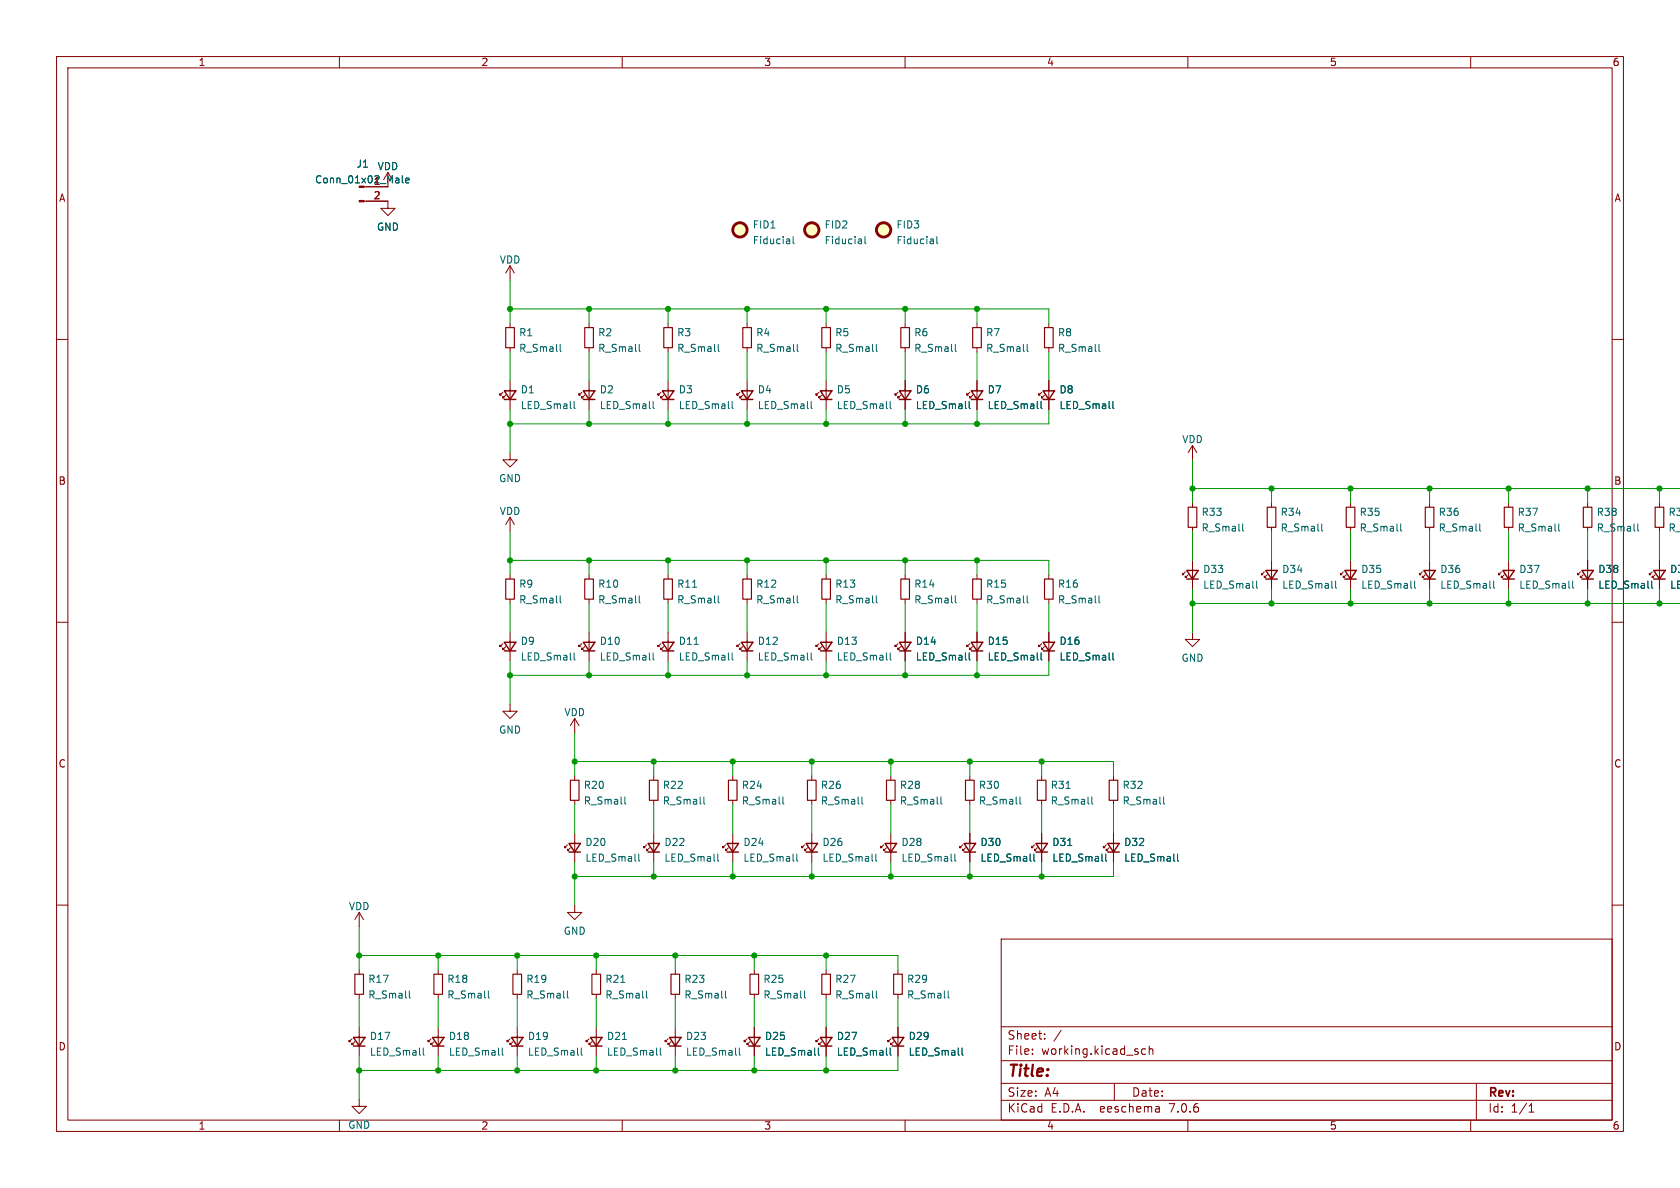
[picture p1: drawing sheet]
<svg xmlns="http://www.w3.org/2000/svg" width="297mm" height="210mm" viewBox="0 0 297 210" stroke-linecap="round" stroke-linejoin="round" font-family="sans-serif">
<g fill="none" stroke="#840000" stroke-width=".18">
<path d="M10 10h277v190h-277zM12 12h273v186h-273zM60 10v2M110 10v2M160 10v2M210 10v2M260 10v2M64.4 35.6h4.2v1.2h1.2l-1.2 1.3-1.3-1.3h1.3M68.6 30.5v2.5h-3.8M68.6 30.5l-.8 1.3M68.6 30.5l.7 1.3M10 60h2"/>
<path d="M90.2 47v2.5M90.2 57.2v.7M90.2 47l-.8 1.3M90.2 47l.7 1.3M104.1 57.2v.7M118.1 57.2v.7M132.1 57.2v.7M146 57.2v.7M160 57.2v.7M172.7 57.2v.7M185.4 57.2v.7M285 60h2"/>
<path d="M88.9 69.3l-.5 .6v-.3v.3h.2M89.4 69.9l-.5 .5v-.3v.3h.3M90.2 61.5v.7M90.2 67.3v5.1M102.9 69.3l-.5 .6v-.3v.3h.2M103.4 69.9l-.5 .5v-.3v.3h.2M104.1 61.5v.7M104.1 67.3v5.1M116.8 69.3l-.5 .6v-.3v.3h.3M117.3 69.9l-.5 .5v-.3v.3h.3M118.1 61.5v.7M118.1 67.3v5.1"/>
<path d="M130.8 69.3l-.5 .6v-.3v.3h.3M131.3 69.9l-.5 .5v-.3v.3h.3M132.1 61.5v.7M132.1 67.3v5.1M144.8 69.3l-.5 .6v-.3v.3h.2M145.3 69.9l-.5 .5v-.3v.3h.2M146 61.5v.7M146 67.3v5.1M158.7 69.3l-.5 .6v-.3v.3h.3M159.3 69.9l-.6 .5v-.3v.3h.3M160 61.5v.7M160 67.3v5.1"/>
<path d="M171.4 69.3l-.5 .6v-.3v.3h.3M172 69.9l-.6 .5v-.3v.3h.3M172.7 61.5v.7M172.7 67.3v5.1M184.1 69.3l-.5 .6v-.3v.3h.3M184.7 69.9l-.6 .5v-.3v.3h.3M185.4 61.5v.7M185.4 67.3v5.1M210.8 78.7l-.7 1.3M210.8 78.7v2.6M210.8 78.7l.8 1.3M90.2 80v1.3h1.2l-1.2 1.3-1.3-1.3h1.3"/>
<path d="M90.2 91.4l-.8 1.3M90.2 91.4v2.6M90.2 91.4l.7 1.3M210.8 88.9v.8M210.8 93.2v.8M210.8 99.1v5M224.8 88.9v.8M224.8 93.2v.8M224.8 99.1v5M238.8 88.9v.8M238.8 93.2v.8M238.8 99.1v5"/>
<path d="M252.7 88.9v.8M252.7 93.2v.8M252.7 99.1v5M266.7 88.9v.8M266.7 93.2v.8M266.7 99.1v5M280.7 88.9v.8M280.7 93.2v.8M280.7 99.1v5M293.4 88.9v.8M293.4 93.2v.8M293.4 99.1v5"/>
<path d="M10 110h2M88.9 113.8l-.5 .5v-.3v.3h.2M89.4 114.3l-.5 .5v-.2v.2h.3M90.2 101.6v.8M90.2 105.9v.8M90.2 111.8v5M102.9 113.8l-.5 .5v-.3v.3h.2M103.4 114.3l-.5 .5v-.2v.2h.2M104.1 101.6v.8M104.1 105.9v.8M104.1 111.8v5M116.8 113.8l-.5 .5v-.3v.3h.3"/>
<path d="M117.3 114.3l-.5 .5v-.2v.2h.3M118.1 101.6v.8M118.1 105.9v.8M118.1 111.8v5M130.8 113.8l-.5 .5v-.3v.3h.3M131.3 114.3l-.5 .5v-.2v.2h.3M132.1 101.6v.8M132.1 105.9v.8M132.1 111.8v5M144.8 113.8l-.5 .5v-.3v.3h.2M145.3 114.3l-.5 .5v-.2v.2h.2M146 101.6v.8"/>
<path d="M146 105.9v.8M146 111.8v5M158.7 113.8l-.5 .5v-.3v.3h.3M159.3 114.3l-.6 .5v-.2v.2h.3M160 101.6v.8M160 105.9v.8M160 111.8v5M171.4 113.8l-.5 .5v-.3v.3h.3M172 114.3l-.6 .5v-.2v.2h.3M172.7 101.6v.8M172.7 105.9v.8M172.7 111.8v5"/>
<path d="M184.1 113.8l-.5 .5v-.3v.3h.3M184.7 114.3l-.6 .5v-.2v.2h.3M185.4 101.6v.8M185.4 105.9v.8M185.4 111.8v5M209.5 101.1l-.5 .5v-.3v.3h.3M210.1 101.6l-.6 .5v-.2v.2h.3M210.8 111.8v1.2h1.3l-1.3 1.3-1.3-1.3h1.3M223.5 101.1l-.5 .5v-.3v.3h.3M224 101.6l-.5 .5v-.2v.2h.3M237.5 101.1l-.5 .5v-.3v.3h.2M238 101.6l-.5 .5v-.2v.2h.2"/>
<path d="M251.5 101.1l-.5 .5v-.3v.3h.2M252 101.6l-.5 .5v-.2v.2h.2M265.4 101.1l-.5 .5v-.3v.3h.3M265.9 101.6l-.5 .5v-.2v.2h.3M279.4 101.1l-.5 .5v-.3v.3h.2M279.9 101.6l-.5 .5v-.2v.2h.3M285 110h2M292.1 101.1l-.5 .5v-.3v.3h.2M292.6 101.6l-.5 .5v-.2v.2h.3M90.2 124.5v1.2h1.2l-1.2 1.3-1.3-1.3h1.3M101.6 127v2.5M101.6 137.2v.7"/>
<path d="M101.6 127l-.8 1.3M101.6 127l.8 1.3M115.6 137.2v.7M129.5 137.2v.7M143.5 137.2v.7M157.5 137.2v.7M171.4 137.2v.7M184.1 137.2v.7M196.8 137.2v.7M10 160h2M100.3 149.4l-.5 .5v-.3v.3h.3M100.8 149.9l-.5 .5v-.3v.3h.3"/>
<path d="M101.6 141.5v.7M101.6 147.3v5.1M114.3 149.4l-.5 .5v-.3v.3h.2M114.8 149.9l-.5 .5v-.3v.3h.3M115.6 141.5v.7M115.6 147.3v5.1M128.3 149.4l-.5 .5v-.3v.3h.2M128.8 149.9l-.5 .5v-.3v.3h.2M129.5 141.5v.7M129.5 147.3v5.1M142.2 149.4l-.5 .5v-.3v.3h.3M142.7 149.9l-.5 .5v-.3v.3h.3"/>
<path d="M143.5 141.5v.7M143.5 147.3v5.1M156.2 149.4l-.5 .5v-.3v.3h.3M156.7 149.9l-.5 .5v-.3v.3h.3M157.5 141.5v.7M157.5 147.3v5.1M170.2 149.4l-.5 .5v-.3v.3h.2M170.7 149.9l-.5 .5v-.3v.3h.2M171.4 141.5v.7M171.4 147.3v5.1M182.9 149.4l-.5 .5v-.3v.3h.2M183.4 149.9l-.5 .5v-.3v.3h.2"/>
<path d="M184.1 141.5v.7M184.1 147.3v5.1M195.6 149.4l-.5 .5v-.3v.3h.2M196.1 149.9l-.5 .5v-.3v.3h.2M196.8 141.5v.7M196.8 147.3v5.1M285 160h2M63.5 161.3l-.8 1.3M63.5 161.3v2.5M63.5 171.5v.7M63.5 175.8v.7M63.5 161.3l.8 1.3"/>
<path d="M77.5 171.5v.7M77.5 175.8v.7M91.4 171.5v.7M91.4 175.8v.7M101.6 160v1.3h1.3l-1.3 1.3-1.3-1.3h1.3M105.4 171.5v.7M105.4 175.8v.7M119.4 171.5v.7M119.4 175.8v.7M133.3 171.5v.7M133.3 175.8v.7M146 171.5v.7"/>
<path d="M146 175.8v.7M158.7 171.5v.7M158.7 175.8v.7M177 166h108v32h-108zM60 198v2M62.2 183.6l-.5 .6v-.3v.3h.3M62.7 184.2l-.5 .5v-.3v.3h.3M63.5 194.3v1.3h1.3l-1.3 1.3-1.3-1.3h1.3M63.5 181.6v5.1M76.2 183.6l-.5 .6v-.3v.3h.2M76.7 184.2l-.5 .5v-.3v.3h.3M77.5 181.6v5.1"/>
<path d="M90.2 183.6l-.5 .6v-.3v.3h.2M90.7 184.2l-.5 .5v-.3v.3h.2M91.4 181.6v5.1M104.1 183.6l-.5 .6v-.3v.3h.3M104.6 184.2l-.5 .5v-.3v.3h.3M105.4 181.6v5.1M110 198v2M118.1 183.6l-.5 .6v-.3v.3h.3M118.6 184.2l-.5 .5v-.3v.3h.3M119.4 181.6v5.1M132.1 183.6l-.5 .6v-.3v.3h.2M132.6 184.2l-.5 .5v-.3v.3h.2"/>
<path d="M133.3 181.6v5.1M144.8 183.6l-.5 .6v-.3v.3h.2M145.3 184.2l-.5 .5v-.3v.3h.2M146 181.6v5.1M157.5 183.6l-.5 .6v-.3v.3h.2M158 184.2l-.5 .5v-.3v.3h.2M158.7 181.6v5.1M160 198v2M177 194.5h108M177 191.5h108M177 187.5h108M177 181.5h108"/>
<path d="M182.5 186.3v.1M182.5 185.5v.1M184.7 183.6v.1M184.7 182.8v.1M187.6 182.1l-1.3 2M197 191.5v3M202.5 185.5l-.4-.1-.3 .3v.4l.2 .2h.5M203.2 185.5l.2-.1 .3 .1 .1 .9M203.2 184.9v1.5M204.9 195.7l.1 .9M205 196.5l-.2 .1M205 196h-.2"/>
<path d="M210 198v2M260 198v2M261 191.5v6.5M270.3 196.6h.9M270.3 195.5l.4-.4v1.5"/>
</g>
<g fill="none" stroke="#840000" stroke-width=".2">
<path d="M89.4 57.9h1.5v3.6h-1.5zM103.4 57.9h1.5v3.6h-1.5zM117.3 57.9h1.6v3.6h-1.6zM131.3 57.9h1.5v3.6h-1.5zM145.3 57.9h1.5v3.6h-1.5zM159.3 57.9h1.5v3.6h-1.5zM172 57.9h1.5v3.6h-1.5zM184.7 57.9h1.5v3.6h-1.5zM210.1 89.7h1.5v3.5h-1.5zM224 89.7h1.6v3.5h-1.6zM238 89.7h1.5v3.5h-1.5zM252 89.7h1.5v3.5h-1.5z"/>
<path d="M265.9 89.7h1.6v3.5h-1.6zM279.9 89.7h1.5v3.5h-1.5zM292.6 89.7h1.5v3.5h-1.5zM89.4 102.4h1.5v3.5h-1.5zM103.4 102.4h1.5v3.5h-1.5zM117.3 102.4h1.6v3.5h-1.6zM131.3 102.4h1.5v3.5h-1.5zM145.3 102.4h1.5v3.5h-1.5zM159.3 102.4h1.5v3.5h-1.5zM172 102.4h1.5v3.5h-1.5zM184.7 102.4h1.5v3.5h-1.5zM100.8 137.9h1.6v3.6h-1.6z"/>
<path d="M114.8 137.9h1.5v3.6h-1.5zM128.8 137.9h1.5v3.6h-1.5zM142.7 137.9h1.6v3.6h-1.6zM156.7 137.9h1.5v3.6h-1.5zM170.7 137.9h1.5v3.6h-1.5zM183.4 137.9h1.5v3.6h-1.5zM196.1 137.9h1.5v3.6h-1.5zM62.7 172.2h1.6v3.6h-1.6zM76.7 172.2h1.5v3.6h-1.5zM90.7 172.2h1.5v3.6h-1.5zM104.6 172.2h1.6v3.6h-1.6zM118.6 172.2h1.5v3.6h-1.5z"/>
<path d="M132.6 172.2h1.5v3.6h-1.5zM145.3 172.2h1.5v3.6h-1.5zM158 172.2h1.5v3.6h-1.5z"/>
</g>
<g fill="none" stroke="#006464" stroke-width=".18">
<path d="M71.1 31.1v1.1l.2 .1M71.7 31.9l.6-.1v-.3h-.4l-.2 .2 .1 .6h.5M139.6 42.3v.8M139.6 43l-.1 .1M139.6 42.5l-.1 .1M140.2 41.8v1.1l.2 .2M152.3 42.3v.8M152.3 43l-.1 .1M152.3 42.5l-.1 .1M152.9 41.8v1.1l.2 .2M165 42.3v.8M165 43l-.1 .1"/>
<path d="M165 42.5l-.1 .1M165.6 41.8v1.1l.2 .2M99 60.9v1.1l.2 .1M101.5 71v1.1l.2 .1M113 60.9v1.1l.2 .1M115.5 71v1.1l.1 .1M127 60.9v1.1l.2 .1M129.4 71v1.1l.2 .1M140.9 60.9v1.1l.2 .1M143.4 71v1.1l.2 .1M154.9 60.9v1.1l.2 .1M157.4 71v1.1l.2 .1"/>
<path d="M168.9 60.9v1.1l.2 .1M171.3 71v1.1l.2 .1M181.6 60.9v1.1l.2 .1M184 71v1.1l.2 .1M194.3 60.9v1.1l.2 .1M196.7 71v1.1l.2 .1M219.7 92.6v1.1l.2 .2M233.7 92.6v1.1l.1 .2M247.6 92.6v1.1l.2 .2M261.6 92.6v1.1l.2 .2M275.6 92.6v1.1l.1 .2M289.5 92.6v1.1l.2 .2"/>
<path d="M99 105.3v1.1l.2 .2M101.5 115.4v1.1l.2 .2M113 105.3v1.1l.2 .2M115.5 115.4v1.1l.1 .2M122.4 103.8h.8M122.7 113.9h.7M127 105.3v1.1l.2 .2M129.4 115.4v1.1l.2 .2M140.9 105.3v1.1l.2 .2M143.4 115.4v1.1l.2 .2M154.9 105.3v1.1l.2 .2M157.4 115.4v1.1l.2 .2"/>
<path d="M168.9 105.3v1.1l.2 .2M171.3 115.4v1.1l.2 .2M181.6 105.3v1.1l.2 .2M184 115.4v1.1l.2 .2M194.3 105.3v1.1l.2 .2M196.7 115.4v1.1l.2 .2M222.1 102.7v1.1l.2 .2M236.1 102.7v1.1l.2 .2M250.1 102.7v1.1l.2 .2M264.1 102.7v1.1l.1 .2M278 102.7v1.1l.2 .2M292 102.7v1.1l.2 .2"/>
<path d="M188.5 139.4h.7M110.5 140.9v1.1l.1 .1M112.9 151v1.1l.2 .1M124.4 140.9v1.1l.2 .1M126.9 151v1.1l.2 .1M138.4 140.9v1.1l.2 .1M140.9 151v1.1l.1 .1M152.4 140.9v1.1l.2 .1M154.8 151v1.1l.2 .1M166.3 140.9v1.1l.2 .1M168.8 151v1.1l.2 .1M180.3 140.9v1.1l.2 .1"/>
<path d="M182.8 151v1.1l.2 .1M188.8 149.5h.7M193 140.9v1.1l.2 .1M195.5 151v1.1l.2 .1M205.7 140.9v1.1l.2 .1M208.2 151v1.1l.2 .1M72.4 175.2v1.1l.1 .1M86.3 175.2v1.1l.2 .1M100.3 175.2v1.1l.2 .1M109.7 173.7h.8M114.3 175.2v1.1l.2 .1M128.2 175.2v1.1l.2 .1"/>
<path d="M142.2 175.2v1.1l.2 .1M154.9 175.2v1.1l.2 .1M167.6 175.2v1.1l.2 .1M74.8 185.3v1.1l.2 .1M88.8 185.3v1.1l.2 .1M102.8 185.3v1.1l.1 .1M110 183.8h.7M116.7 185.3v1.1l.2 .1M130.7 185.3v1.1l.2 .1M144.7 185.3v1.1l.2 .1M157.4 185.3v1.1l.2 .1M170.1 185.3v1.1l.2 .1"/>
</g>
<g fill="#ffffc2" stroke="#ffffc2" stroke-width=".18">
<circle cx="156.2" cy="40.6" r="1.27"/>
<circle cx="130.8" cy="40.6" r="1.27"/>
<circle cx="143.5" cy="40.6" r="1.27"/>
</g>
<g fill="none" stroke="#840000" stroke-width=".51">
<circle cx="130.8" cy="40.6" r="1.27"/>
<circle cx="143.5" cy="40.6" r="1.27"/>
<circle cx="156.2" cy="40.6" r="1.27"/>
</g>
<g fill="none" stroke="#840000" stroke-width=".25">
<path d="M89.2 69.1h2l-1 1.5zM89.2 70.6h2M103.1 69.1h2.1l-1.1 1.5zM103.1 70.6h2.1M117.1 69.1h2l-1 1.5zM117.1 70.6h2M131.1 69.1h2l-1 1.5zM131.1 70.6h2M145 69.1h2.1l-1.1 1.5zM145 70.6h2.1M159 69.1h2l-1 1.5zM159 70.6h2"/>
<path d="M171.7 69.1h2l-1 1.5zM171.7 70.6h2M184.4 69.1h2l-1 1.5zM184.4 70.6h2M89.2 113.5h2l-1 1.6zM89.2 115.1h2M103.1 113.5h2.1l-1.1 1.6zM103.1 115.1h2.1M117.1 113.5h2l-1 1.6zM117.1 115.1h2M131.1 113.5h2l-1 1.6zM131.1 115.1h2"/>
<path d="M145 113.5h2.1l-1.1 1.6zM145 115.1h2.1M159 113.5h2l-1 1.6zM159 115.1h2M171.7 113.5h2l-1 1.6zM171.7 115.1h2M184.4 113.5h2l-1 1.6zM184.4 115.1h2M209.8 100.8h2l-1 1.6zM209.8 102.4h2M223.8 100.8h2l-1 1.6zM223.8 102.4h2"/>
<path d="M237.7 100.8h2.1l-1 1.6zM237.7 102.4h2.1M251.7 100.8h2l-1 1.6zM251.7 102.4h2M265.7 100.8h2l-1 1.6zM265.7 102.4h2M279.7 100.8h2l-1 1.6zM279.7 102.4h2M292.4 100.8h2l-1 1.6zM292.4 102.4h2M100.6 149.1h2l-1 1.5zM100.6 150.6h2"/>
<path d="M114.6 149.1h2l-1 1.5zM114.6 150.6h2M128.5 149.1h2.1l-1.1 1.5zM128.5 150.6h2.1M142.5 149.1h2l-1 1.5zM142.5 150.6h2M156.5 149.1h2l-1 1.5zM156.5 150.6h2M170.4 149.1h2.1l-1.1 1.5zM170.4 150.6h2.1M183.1 149.1h2.1l-1.1 1.5zM183.1 150.6h2.1"/>
<path d="M195.8 149.1h2.1l-1.1 1.5zM195.8 150.6h2.1M62.5 183.4h2l-1 1.5zM62.5 184.9h2M76.5 183.4h2l-1 1.5zM76.5 184.9h2M90.4 183.4h2.1l-1.1 1.5zM90.4 184.9h2.1M104.4 183.4h2l-1 1.5zM104.4 184.9h2M118.4 183.4h2l-1 1.5zM118.4 184.9h2"/>
<path d="M132.3 183.4h2.1l-1.1 1.5zM132.3 184.9h2.1M145 183.4h2.1l-1.1 1.5zM145 184.9h2.1M157.7 183.4h2.1l-1.1 1.5zM157.7 184.9h2.1"/>
</g>
<path d="M63.5 35.4h.9v.3h-.9z" fill="#840000" stroke="#840000" stroke-width=".18"/>
<g fill="none" stroke="#009600" stroke-width=".18">
<path d="M90.2 49.5v7.7M90.2 54.6h95.2v2.6M104.1 54.6v2.6M118.1 54.6v2.6M132.1 54.6v2.6M146 54.6v2.6M160 54.6v2.6M172.7 54.6v2.6M90.2 62.2v5.1M90.2 72.4v7.6M104.1 62.2v5.1M104.1 72.4v2.5"/>
<path d="M118.1 62.2v5.1M118.1 72.4v2.5M132.1 62.2v5.1M132.1 72.4v2.5M146 62.2v5.1M146 72.4v2.5M160 62.2v5.1M160 72.4v2.5M172.7 62.2v5.1M172.7 72.4v2.5M185.4 72.4v2.5h-95.2M185.4 62.2v5.1"/>
<path d="M90.2 94v7.6M90.2 99.1h95.2v2.5M104.1 99.1v2.5M118.1 99.1v2.5M132.1 99.1v2.5M146 99.1v2.5M160 99.1v2.5M172.7 99.1v2.5M210.8 86.4h86.3M210.8 81.3v7.6M210.8 94v5.1M224.8 86.4v2.5"/>
<path d="M224.8 94v5.1M238.8 86.4v2.5M238.8 94v5.1M252.7 86.4v2.5M252.7 94v5.1M266.7 86.4v2.5M266.7 94v5.1M280.7 86.4v2.5M280.7 94v5.1M293.4 86.4v2.5M293.4 94v5.1M90.2 106.7v5.1"/>
<path d="M90.2 116.8v7.7M104.1 106.7v5.1M104.1 116.8v2.6M118.1 106.7v5.1M118.1 116.8v2.6M132.1 106.7v5.1M132.1 116.8v2.6M146 106.7v5.1M146 116.8v2.6M160 106.7v5.1M160 116.8v2.6M172.7 106.7v5.1"/>
<path d="M172.7 116.8v2.6M185.4 116.8v2.6h-95.2M185.4 106.7v5.1M210.8 106.7h86.3M210.8 104.1v7.7M224.8 104.1v2.6M238.8 104.1v2.6M252.7 104.1v2.6M266.7 104.1v2.6M280.7 104.1v2.6M293.4 104.1v2.6M101.6 129.5v7.7"/>
<path d="M101.6 134.6h95.2v2.6M115.6 134.6v2.6M129.5 134.6v2.6M143.5 134.6v2.6M157.5 134.6v2.6M171.4 134.6v2.6M184.1 134.6v2.6M101.6 142.2v5.1M101.6 152.4v7.6M115.6 142.2v5.1M115.6 152.4v2.5M129.5 142.2v5.1"/>
<path d="M129.5 152.4v2.5M143.5 142.2v5.1M143.5 152.4v2.5M157.5 142.2v5.1M157.5 152.4v2.5M171.4 142.2v5.1M171.4 152.4v2.5M184.1 142.2v5.1M184.1 152.4v2.5M196.8 152.4v2.5h-95.2M196.8 142.2v5.1M63.5 168.9h95.2v2.6"/>
<path d="M63.5 163.8v7.7M63.5 176.5v5.1M77.5 168.9v2.6M77.5 176.5v5.1M91.4 168.9v2.6M91.4 176.5v5.1M105.4 168.9v2.6M105.4 176.5v5.1M119.4 168.9v2.6M119.4 176.5v5.1M133.3 168.9v2.6M133.3 176.5v5.1"/>
<path d="M146 168.9v2.6M146 176.5v5.1M158.7 176.5v5.1M63.5 186.7v7.6M77.5 186.7v2.5M91.4 186.7v2.5M105.4 186.7v2.5M119.4 186.7v2.5M133.3 186.7v2.5M146 186.7v2.5M158.7 186.7v2.5h-95.2"/>
</g>
<g fill="#009600" stroke="#009600" stroke-width=".18">
<circle cx="90.2" cy="99.1" r=".46"/>
<circle cx="132.1" cy="54.6" r=".46"/>
<circle cx="132.1" cy="99.1" r=".46"/>
<circle cx="104.1" cy="99.1" r=".46"/>
<circle cx="91.4" cy="189.2" r=".46"/>
<circle cx="77.5" cy="189.2" r=".46"/>
<circle cx="63.5" cy="189.2" r=".46"/>
<circle cx="63.5" cy="168.9" r=".46"/>
<circle cx="91.4" cy="168.9" r=".46"/>
<circle cx="77.5" cy="168.9" r=".46"/>
<circle cx="101.6" cy="134.6" r=".46"/>
<circle cx="118.1" cy="119.4" r=".46"/>
<circle cx="118.1" cy="99.1" r=".46"/>
<circle cx="104.1" cy="119.4" r=".46"/>
<circle cx="90.2" cy="119.4" r=".46"/>
<circle cx="115.6" cy="154.9" r=".46"/>
<circle cx="129.5" cy="154.9" r=".46"/>
<circle cx="119.4" cy="168.9" r=".46"/>
<circle cx="133.3" cy="189.2" r=".46"/>
<circle cx="119.4" cy="189.2" r=".46"/>
<circle cx="105.4" cy="189.2" r=".46"/>
<circle cx="101.6" cy="154.9" r=".46"/>
<circle cx="105.4" cy="168.9" r=".46"/>
<circle cx="104.1" cy="54.6" r=".46"/>
<circle cx="90.2" cy="74.9" r=".46"/>
<circle cx="104.1" cy="74.9" r=".46"/>
<circle cx="90.2" cy="54.6" r=".46"/>
<circle cx="146" cy="168.9" r=".46"/>
<circle cx="133.3" cy="168.9" r=".46"/>
<circle cx="157.5" cy="154.9" r=".46"/>
<circle cx="143.5" cy="154.9" r=".46"/>
<circle cx="146" cy="189.2" r=".46"/>
<circle cx="129.5" cy="134.6" r=".46"/>
<circle cx="143.5" cy="134.6" r=".46"/>
<circle cx="115.6" cy="134.6" r=".46"/>
<circle cx="132.1" cy="119.4" r=".46"/>
<circle cx="146" cy="119.4" r=".46"/>
<circle cx="118.1" cy="54.6" r=".46"/>
<circle cx="132.1" cy="74.9" r=".46"/>
<circle cx="118.1" cy="74.9" r=".46"/>
<circle cx="146" cy="74.9" r=".46"/>
<circle cx="146" cy="99.1" r=".46"/>
<circle cx="172.7" cy="74.9" r=".46"/>
<circle cx="160" cy="99.1" r=".46"/>
<circle cx="146" cy="54.6" r=".46"/>
<circle cx="160" cy="54.6" r=".46"/>
<circle cx="172.7" cy="54.6" r=".46"/>
<circle cx="280.7" cy="86.4" r=".46"/>
<circle cx="266.7" cy="86.4" r=".46"/>
<circle cx="293.4" cy="86.4" r=".46"/>
<circle cx="293.4" cy="106.7" r=".46"/>
<circle cx="280.7" cy="106.7" r=".46"/>
<circle cx="266.7" cy="106.7" r=".46"/>
<circle cx="160" cy="74.9" r=".46"/>
<circle cx="172.7" cy="99.1" r=".46"/>
<circle cx="172.7" cy="119.4" r=".46"/>
<circle cx="160" cy="119.4" r=".46"/>
<circle cx="210.8" cy="86.4" r=".46"/>
<circle cx="238.8" cy="106.7" r=".46"/>
<circle cx="252.7" cy="106.7" r=".46"/>
<circle cx="224.8" cy="86.4" r=".46"/>
<circle cx="238.8" cy="86.4" r=".46"/>
<circle cx="210.8" cy="106.7" r=".46"/>
<circle cx="224.8" cy="106.7" r=".46"/>
<circle cx="252.7" cy="86.4" r=".46"/>
<circle cx="171.4" cy="154.9" r=".46"/>
<circle cx="157.5" cy="134.6" r=".46"/>
<circle cx="171.4" cy="134.6" r=".46"/>
<circle cx="184.1" cy="134.6" r=".46"/>
<circle cx="184.1" cy="154.9" r=".46"/>
</g>
<text font-size="2.8" fill="#840000" x="178" y="190.9">Title:</text>
<g font-size="2.1" fill="#840000">
<text x="178" y="184">Sheet:</text>
<text x="178" y="186.7">File:</text>
<text x="184.1" y="186.7">working.kicad_sch</text>
<text x="178" y="196.9">KiCad</text>
<text x="178" y="194.1">Size:</text>
<text x="184.7" y="194.1">A4</text>
<text x="185.7" y="196.9">E.D.A.</text>
<text x="194.6" y="196.9">eeschema</text>
<text x="200" y="194.1">Date:</text>
<text x="207" y="196.9">7.0.6</text>
<text x="263" y="194.3">Rev:</text>
<text x="263" y="196.9">Id:</text>
<text x="267.1" y="196.9">1/1</text>
</g>
<g font-size="1.8" fill="#840000">
<text x="35" y="11.9">1</text>
<text x="85" y="11.9">2</text>
<text x="135" y="11.9">3</text>
<text x="185" y="11.9">4</text>
<text x="235" y="11.9">5</text>
<text x="285" y="11.9">6</text>
<text x="10.3" y="35.9">A</text>
<text x="285.3" y="35.9">A</text>
<text x="10.3" y="85.9">B</text>
<text x="285.3" y="85.9">B</text>
<text x="10.3" y="135.9">C</text>
<text x="285.3" y="135.9">C</text>
<text x="10.3" y="185.9">D</text>
<text x="285.3" y="185.9">D</text>
<text x="35" y="199.9">1</text>
<text x="85" y="199.9">2</text>
<text x="135" y="199.9">3</text>
<text x="185" y="199.9">4</text>
<text x="235" y="199.9">5</text>
<text x="285" y="199.9">6</text>
</g>
<g font-size="1.8" fill="#006464">
<text x="62.9" y="29.8">J1</text>
<text x="55.6" y="32.6">Conn_01x02_Male</text>
<text x="66.7" y="30.3">VDD</text>
<text x="66.5" y="41">GND</text>
<text x="133" y="40.6">FID1</text>
<text x="145.7" y="40.6">FID2</text>
<text x="158.4" y="40.6">FID3</text>
<text x="88.3" y="46.8">VDD</text>
<text x="133" y="43.4">Fiducial</text>
<text x="145.7" y="43.4">Fiducial</text>
<text x="158.4" y="43.4">Fiducial</text>
<text x="91.7" y="59.6">R1</text>
<text x="105.6" y="59.6">R2</text>
<text x="119.6" y="59.6">R3</text>
<text x="133.6" y="59.6">R4</text>
<text x="147.6" y="59.6">R5</text>
<text x="161.5" y="59.6">R6</text>
<text x="174.2" y="59.6">R7</text>
<text x="186.9" y="59.6">R8</text>
<text x="91.7" y="62.4">R_Small</text>
<text x="105.6" y="62.4">R_Small</text>
<text x="119.6" y="62.4">R_Small</text>
<text x="133.6" y="62.4">R_Small</text>
<text x="147.6" y="62.4">R_Small</text>
<text x="161.5" y="62.4">R_Small</text>
<text x="174.2" y="62.4">R_Small</text>
<text x="186.9" y="62.4">R_Small</text>
<text x="92" y="69.7">D1</text>
<text x="105.9" y="69.7">D2</text>
<text x="119.9" y="69.7">D3</text>
<text x="133.9" y="69.7">D4</text>
<text x="147.8" y="69.7">D5</text>
<text x="161.8" y="69.7">D6</text>
<text x="174.5" y="69.7">D7</text>
<text x="187.2" y="69.7">D8</text>
<text x="92" y="72.5">LED_Small</text>
<text x="105.9" y="72.5">LED_Small</text>
<text x="119.9" y="72.5">LED_Small</text>
<text x="133.9" y="72.5">LED_Small</text>
<text x="147.8" y="72.5">LED_Small</text>
<text x="161.8" y="72.5">LED_Small</text>
<text x="174.5" y="72.5">LED_Small</text>
<text x="187.2" y="72.5">LED_Small</text>
<text x="208.9" y="78.5">VDD</text>
<text x="88.1" y="85.4">GND</text>
<text x="88.3" y="91.2">VDD</text>
<text x="212.3" y="91.4">R33</text>
<text x="212.3" y="94.2">R_Small</text>
<text x="226.3" y="91.4">R34</text>
<text x="226.3" y="94.2">R_Small</text>
<text x="240.3" y="91.4">R35</text>
<text x="240.3" y="94.2">R_Small</text>
<text x="254.2" y="91.4">R36</text>
<text x="254.2" y="94.2">R_Small</text>
<text x="268.2" y="91.4">R37</text>
<text x="268.2" y="94.2">R_Small</text>
<text x="282.2" y="91.4">R38</text>
<text x="282.2" y="94.2">R_Small</text>
<text x="294.9" y="91.4">R39</text>
<text x="294.9" y="94.2">R_S</text>
<text x="212.6" y="101.5">D33</text>
<text x="226.6" y="101.5">D34</text>
<text x="240.5" y="101.5">D35</text>
<text x="254.5" y="101.5">D36</text>
<text x="268.5" y="101.5">D37</text>
<text x="282.5" y="101.5">D38</text>
<text x="295.2" y="101.5">D39</text>
<text x="91.7" y="104.1">R9</text>
<text x="91.7" y="106.9">R_Small</text>
<text x="105.6" y="104.1">R10</text>
<text x="105.6" y="106.9">R_Small</text>
<text x="119.6" y="104.1">R11</text>
<text x="119.6" y="106.9">R_Small</text>
<text x="133.6" y="104.1">R12</text>
<text x="133.6" y="106.9">R_Small</text>
<text x="147.6" y="104.1">R13</text>
<text x="147.6" y="106.9">R_Small</text>
<text x="161.5" y="104.1">R14</text>
<text x="161.5" y="106.9">R_Small</text>
<text x="174.2" y="104.1">R15</text>
<text x="174.2" y="106.9">R_Small</text>
<text x="186.9" y="104.1">R16</text>
<text x="186.9" y="106.9">R_Small</text>
<text x="212.6" y="104.3">LED_Small</text>
<text x="226.6" y="104.3">LED_Small</text>
<text x="240.5" y="104.3">LED_Small</text>
<text x="254.5" y="104.3">LED_Small</text>
<text x="268.5" y="104.3">LED_Small</text>
<text x="282.5" y="104.3">LED_Small</text>
<text x="295.2" y="104.3">LED</text>
<text x="92" y="114.2">D9</text>
<text x="92" y="117">LED_Small</text>
<text x="105.9" y="117">LED_Small</text>
<text x="105.9" y="114.2">D10</text>
<text x="119.9" y="117">LED_Small</text>
<text x="119.9" y="114.2">D11</text>
<text x="133.9" y="117">LED_Small</text>
<text x="133.9" y="114.2">D12</text>
<text x="147.8" y="117">LED_Small</text>
<text x="147.8" y="114.2">D13</text>
<text x="161.8" y="117">LED_Small</text>
<text x="161.8" y="114.2">D14</text>
<text x="174.5" y="117">LED_Small</text>
<text x="174.5" y="114.2">D15</text>
<text x="187.2" y="117">LED_Small</text>
<text x="187.2" y="114.2">D16</text>
<text x="208.8" y="117.2">GND</text>
<text x="88.1" y="129.9">GND</text>
<text x="99.7" y="126.8">VDD</text>
<text x="103.1" y="139.7">R20</text>
<text x="103.1" y="142.4">R_Small</text>
<text x="117.1" y="139.7">R22</text>
<text x="117.1" y="142.4">R_Small</text>
<text x="131" y="139.7">R24</text>
<text x="131" y="142.4">R_Small</text>
<text x="145" y="139.7">R26</text>
<text x="145" y="142.4">R_Small</text>
<text x="159" y="139.7">R28</text>
<text x="159" y="142.4">R_Small</text>
<text x="173" y="139.7">R30</text>
<text x="173" y="142.4">R_Small</text>
<text x="185.7" y="139.7">R31</text>
<text x="185.7" y="142.4">R_Small</text>
<text x="198.4" y="139.7">R32</text>
<text x="198.4" y="142.4">R_Small</text>
<text x="103.4" y="149.8">D20</text>
<text x="117.4" y="149.8">D22</text>
<text x="131.3" y="149.8">D24</text>
<text x="145.3" y="149.8">D26</text>
<text x="159.3" y="149.8">D28</text>
<text x="173.2" y="149.8">D30</text>
<text x="185.9" y="149.8">D31</text>
<text x="198.6" y="149.8">D32</text>
<text x="103.4" y="152.5">LED_Small</text>
<text x="117.4" y="152.5">LED_Small</text>
<text x="131.3" y="152.5">LED_Small</text>
<text x="145.3" y="152.5">LED_Small</text>
<text x="159.3" y="152.5">LED_Small</text>
<text x="173.2" y="152.5">LED_Small</text>
<text x="185.9" y="152.5">LED_Small</text>
<text x="198.6" y="152.5">LED_Small</text>
<text x="61.6" y="161.1">VDD</text>
<text x="99.6" y="165.4">GND</text>
<text x="65" y="173.9">R17</text>
<text x="79" y="173.9">R18</text>
<text x="92.9" y="173.9">R19</text>
<text x="106.9" y="173.9">R21</text>
<text x="120.9" y="173.9">R23</text>
<text x="134.9" y="173.9">R25</text>
<text x="147.6" y="173.9">R27</text>
<text x="160.3" y="173.9">R29</text>
<text x="65" y="176.7">R_Small</text>
<text x="79" y="176.7">R_Small</text>
<text x="92.9" y="176.7">R_Small</text>
<text x="106.9" y="176.7">R_Small</text>
<text x="120.9" y="176.7">R_Small</text>
<text x="134.9" y="176.7">R_Small</text>
<text x="147.6" y="176.7">R_Small</text>
<text x="160.3" y="176.7">R_Small</text>
<text x="65.3" y="184">D17</text>
<text x="79.3" y="184">D18</text>
<text x="93.2" y="184">D19</text>
<text x="107.2" y="184">D21</text>
<text x="121.2" y="184">D23</text>
<text x="135.1" y="184">D25</text>
<text x="147.8" y="184">D27</text>
<text x="160.5" y="184">D29</text>
<text x="65.3" y="186.8">LED_Small</text>
<text x="79.3" y="186.8">LED_Small</text>
<text x="93.2" y="186.8">LED_Small</text>
<text x="107.2" y="186.8">LED_Small</text>
<text x="121.2" y="186.8">LED_Small</text>
<text x="135.1" y="186.8">LED_Small</text>
<text x="147.8" y="186.8">LED_Small</text>
<text x="160.5" y="186.8">LED_Small</text>
<text x="61.5" y="199.7">GND</text>
</g>
<g font-size="1.8" fill="#a90000">
<text x="66" y="32.8">1</text>
<text x="66" y="35.3">2</text>
</g>
</svg>
